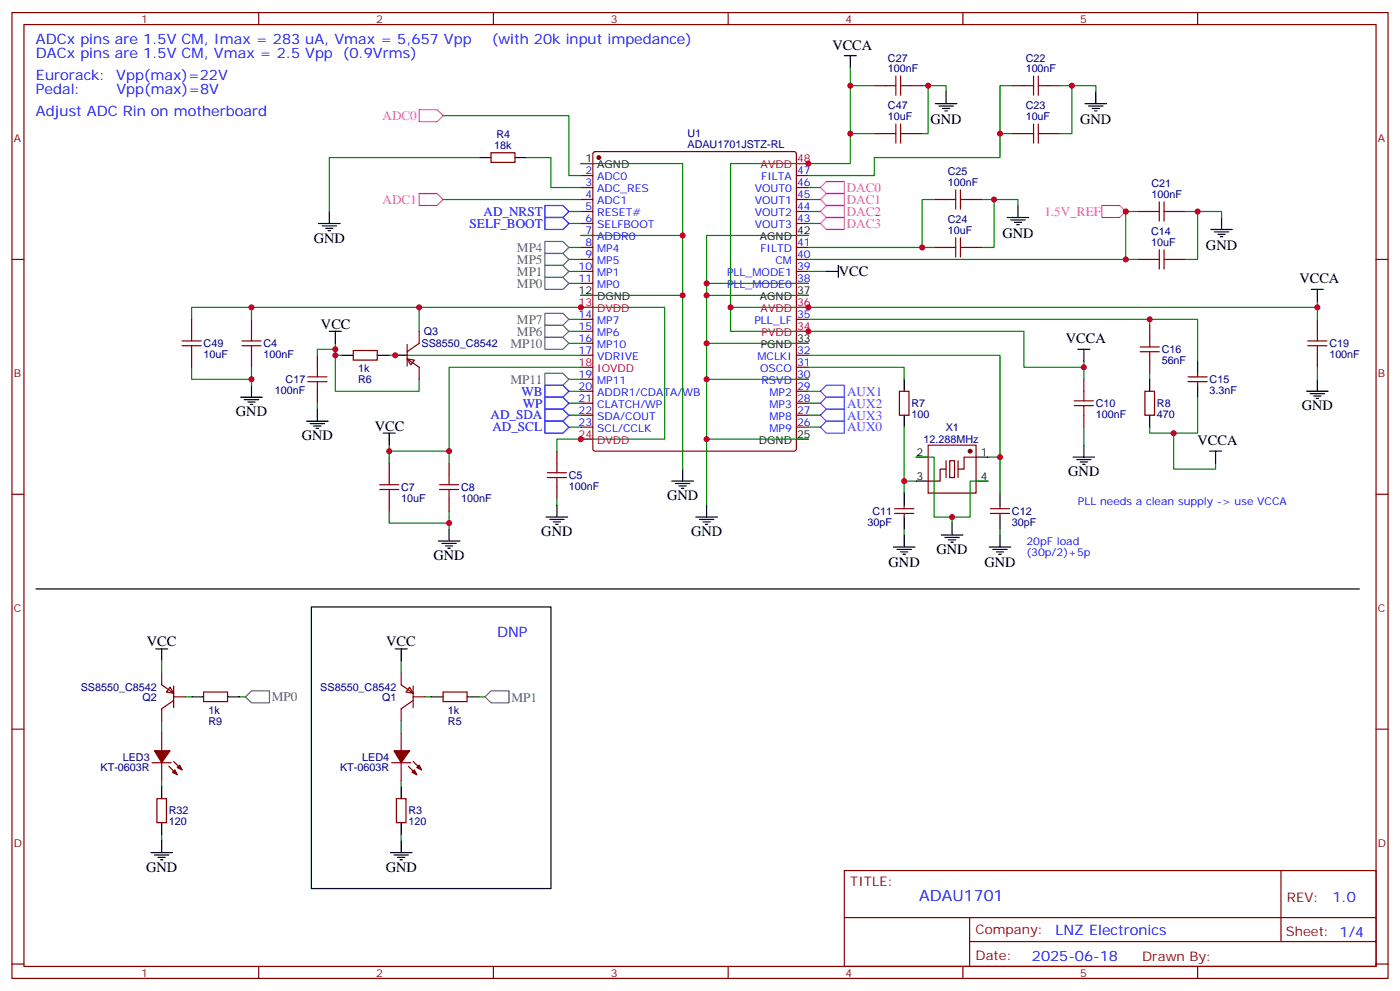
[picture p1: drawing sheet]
<svg xmlns="http://www.w3.org/2000/svg" width="412mm" height="292mm" viewBox="0 0 412 292" stroke-linecap="round" stroke-linejoin="round" font-family="sans-serif">
<g fill="none" stroke="#870000" stroke-width=".35">
<path d="M3.5 3.7h405.4v284.3h-405.4zM7.1 7.2h398.2v277.3h-398.2zM76.2 3.7v3.5M145.3 3.7v3.5M214.5 3.7v3.5M283.6 3.7v3.5M352.8 3.7v3.5M257.5 25.2h3.6M257.5 39.3h3.6M268.1 25.2h3.5M268.1 39.3h3.5M298.1 25.2h3.5"/>
<path d="M298.1 39.3h3.5M308.7 25.2h3.5M308.7 39.3h3.5M144.6 45h7.1v2.8h-7.1zM171.1 51.7h3.5M171.1 55.2h3.5M171.1 58.7h3.5M174.9 44.8l.4-.2h58.6l.5 .2 .2 .5v86.8l-.2 .5-.5 .2h-58.6l-.5-.2-.2-.5v-86.8zM234.6 51.7h3.5M234.6 55.2h3.5M234.6 58.7h3.5M275.2 58.7h3.5"/>
<path d="M285.8 58.7h3.5M3.5 76.4h3.6M171.1 76.4h3.5M171.1 62.3h3.5M171.1 65.8h3.5M171.1 69.3h3.5M171.1 72.8h3.5M171.1 79.9h3.5M234.6 76.4h3.5M234.6 62.3h3.5M234.6 65.8h3.5M234.6 72.8h3.5"/>
<path d="M234.6 79.9h3.5M275.2 72.8h3.5M285.8 72.8h3.5M335.1 76.4h3.6M335.1 62.3h3.6M345.7 76.4h3.5M345.7 62.3h3.5M405.3 76.4h3.6M56.4 94v3.5M74.1 94v3.5M123.5 97.5v3.6l-3.6 2.4M171.1 83.4h3.5"/>
<path d="M171.1 94h3.5M171.1 97.5h3.5M234.6 83.4h3.5M234.6 94h3.5M338.7 95.8v3.5M388.1 94v3.5M56.4 104.6v3.5M74.1 104.6v3.5M93.5 104.6v3.5M93.5 115.2v3.5M104.1 103.2h7v2.8h-7zM116.4 104.6h3.5"/>
<path d="M119.9 105.7l2.2 .3-1.1 1.4zM119.9 101.4v6.4M119.9 105.7l3.6 2.4v3.6M171.1 101.1h3.5M171.1 104.6h3.5M171.1 111.7h3.5M171.1 115.2h3.5M171.1 118.7h3.5M234.6 104.6h3.5M234.6 111.7h3.5M234.6 115.2h3.5M234.6 118.7h3.5"/>
<path d="M234.6 108.1h3.5M264.9 115.2h2.9v7h-2.9zM319.3 111.7v3.5M337.3 115.2h2.8v7h-2.8zM338.7 106.4v3.5M350 110.9h5.6M350 112.4h5.6M352.8 109.9v1M352.8 112.4v1M388.1 104.6v3.5M114.7 136.3v3.6M132.3 136.3v3.6"/>
<path d="M164 132.8v3.5M171.1 122.2h3.5M171.1 125.8h3.5M234.6 122.2h3.5M234.6 125.8h3.5M273.4 131.1h14.1v14.1h-14.1zM278.7 138.1h-1.8v3.5h-3.5M279.8 135.6h1.4v5h-1.4zM287.5 134.6h-3.5v3.5h-1.8M319.3 122.2v3.6M3.5 145.5h3.6M114.7 146.9v3.6"/>
<path d="M132.3 146.9v3.6M164 143.4v3.5M263.5 149.8h5.7M263.5 151.2h5.7M266.3 148.7v1.1M266.3 151.2v1M291.7 149.8h5.7M291.7 151.2h5.7M294.6 148.7v1.1M294.6 151.2v1M405.3 145.5h3.6M47.6 198.1v3.5l3.6 2.5"/>
<path d="M118.2 198.1v3.5l3.5 2.5M3.5 214.7h3.6M47.6 215.7v5.3M50.1 202.3l1.1 1.8-2.2-.4zM51.2 206.2l-3.6 2.5v3.5M51.2 202v6.3M51.2 205.1h3.5M60 203.7h7v2.9h-7zM118.2 215.7v5.3M120.6 202.3l1.1 1.8-2.1-.4zM121.7 205.1h3.5M121.7 202v6.3"/>
<path d="M121.7 206.2l-3.5 2.5v3.5M130.5 203.7h7.1v2.9h-7.1zM405.3 214.7h3.6M44.8 224.5h5.6M46.2 235.1h2.8v7.1h-2.8zM47.6 224.5v5.3M49.7 225.6l2.5 2.5M51.2 224.2l2.4 2.5M115.4 224.5h5.6M116.8 235.1h2.8v7.1h-2.8zM118.2 224.5v5.3M120.3 225.6l2.5 2.5"/>
<path d="M121.7 224.2l2.5 2.5M248.7 256.3h156.6v28.2h-156.6zM377.3 256.3v20.9M248.7 270.1h156.5M285.6 277.2h119.6M285.6 270.1v14.2M3.5 283.8h3.6M76.2 284.5v3.5M145.3 284.5v3.5M214.5 284.5v3.5M283.6 284.5v3.5M352.8 284.5v3.5"/>
<path d="M405.3 283.8h3.6"/>
</g>
<g fill="#870000" stroke="#870000" stroke-width=".35">
<path d="M50.8 227.4l.7-.7 .7 1.4z"/>
<path d="M52.2 226l.7-.8 .7 1.5z"/>
<path d="M45.5 221h4.6l-2.5 3.5z"/>
<path d="M121.4 227.4l.7-.7 .7 1.4z"/>
<path d="M122.8 226l.7-.8 .7 1.5z"/>
<path d="M116.1 221h4.5l-2.4 3.5z"/>
<circle cx="176.4" cy="46.4" r=".53"/>
<circle cx="285.7" cy="132.8" r=".53"/>
</g>
<g fill="none" stroke="#000" stroke-width=".35">
<path d="M248.7 16.4h3.5M250.5 16.4v3.5M275.5 30.5h6.4M276.6 31.2h4.2M277.6 31.9h2.2M278.3 32.6h.7M278.7 27v3.5M319.6 30.5h6.4M320.7 31.2h4.2M321.7 31.9h2.1M322.4 32.6h.7M322.8 27v3.5"/>
<path d="M141.1 46.4h3.5M151.7 46.4h3.5M171.1 48.2h3.5M93.8 65.8h6.4M94.9 66.5h4.2M96 67.2h2.1M96.7 67.9h.7M97 62.3v3.5M234.6 69.3h3.5M243.4 79.9h3.5M246.9 78.1v3.6M296.7 64h6.3"/>
<path d="M297.7 64.7h4.3M298.8 65.4h2.1M299.5 66.1h.7M299.9 60.5v3.5M356.7 67.6h6.3M357.7 68.3h4.2M358.8 69h2.1M359.5 69.7h.7M359.8 64v3.6M97 97.5h3.5M98.8 97.5v3.6M171.1 87h3.5"/>
<path d="M234.6 87h3.5M386.3 85.2h3.5M388.1 85.2v3.5M70.9 116.9h6.4M72 117.7h4.2M73 118.4h2.1M73.7 119.1h.7M74.1 113.4v3.5M100.5 104.6h3.6M111.1 104.6h3.6M234.6 101.1h3.5M266.3 111.7v3.5"/>
<path d="M317.5 102.8h3.5M319.3 102.8v3.6M338.7 111.7v3.5M352.8 106.4v3.5M352.8 113.4v3.5M384.9 115.2h6.3M385.9 115.9h4.3M387 116.6h2.1M387.7 117.3h.7M388.1 111.7v3.5M90.3 124h6.4M91.4 124.7h4.2"/>
<path d="M92.4 125.4h2.1M93.1 126.1h.7M93.5 120.5v3.5M112.9 127.5h3.5M114.7 127.5v3.6M201.1 138.1v3.5M234.6 129.3h3.5M266.3 122.2v3.6M269.9 134.6h3.5M287.5 134.6h3.5M316.1 134.6h6.3M317.1 135.3h4.3"/>
<path d="M318.2 136h2.1M318.9 136.7h.7M319.3 131.1v3.5M338.7 122.2v3.6M356.3 132.8h3.5M358.1 132.8v3.5M129.1 159.3h6.4M130.2 160h4.2M132.3 155.8v3.5M160.9 152.2h6.3M161.9 152.9h4.3M163 153.6h2.1"/>
<path d="M163.7 154.3h.7M164 148.7v3.5M197.9 141.6h6.4M199 142.3h4.2M200 143.1h2.1M200.7 143.8h.7M205 152.2h6.3M206 152.9h4.3M207.1 153.6h2.1M207.8 154.3h.7M208.1 148.7v3.5M266.3 145.2v3.5"/>
<path d="M266.3 152.2v3.6M266.3 157.5v3.5M269.9 141.6h3.5M277.3 157.5h6.3M278.3 158.2h4.3M279.4 158.9h2.1M280.1 159.6h.7M280.5 154v3.5M287.5 141.6h3.5M294.6 145.2v3.5M294.6 152.2v3.6M294.6 157.5v3.5"/>
<path d="M10.6 173.4h389.8M91.7 178.7h70.6v82.9h-70.6zM131.2 160.7h2.1M131.9 161.4h.7M263.2 161h6.3M264.2 161.7h4.3M265.3 162.5h2.1M266 163.2h.7M291.4 161h6.3M292.5 161.7h4.2M293.5 162.5h2.1M294.2 163.2h.7"/>
<path d="M45.9 191h3.5M47.6 191v3.6M116.4 191h3.5M118.2 191v3.6M56.4 205.1h3.6M67 205.1h3.6M127 205.1h3.5M137.6 205.1h3.5M47.6 231.6v3.5M118.2 231.6v3.5M44.4 251h6.4M45.5 251.7h4.2"/>
<path d="M46.6 252.4h2.1M47.3 253.1h.7M47.6 242.2v3.5M47.6 247.5v3.5M115 251h6.4M116.1 251.7h4.2M117.1 252.4h2.1M117.8 253.1h.7M118.2 242.2v3.5M118.2 247.5v3.5"/>
</g>
<path d="M234.6 48.2h3.5M171.1 90.5h3.5M234.6 90.5h3.5M234.6 97.5h3.5M171.1 108.1h3.5M171.1 129.3h3.5" fill="none" stroke="#f00" stroke-width=".35"/>
<g fill="none" stroke="#008700" stroke-width=".35">
<path d="M250.5 19.9v5.3h7M130.5 34h37.1v17.7h3.5M250.5 25.2v23h-35.3v42.3h172.9v-1.8M250.5 39.3h7M271.6 25.2h7.1v1.8M273.4 25.2v14.1h-1.8M294.6 39.3v7.1h-37.1v5.3h-19.4M298.1 25.2h-3.5v14.1h3.5M312.2 25.2h10.6v1.8M315.7 25.2v14.1h-3.5M130.5 58.7h40.6M141.1 46.4h-44.1v15.9"/>
<path d="M155.2 46.4h7.1v8.8h8.8M171.1 48.2h30v38.8M238.1 58.7h3.6M238.1 55.2h3.6M275.2 58.7h-3.6v14.1h3.6M289.3 58.7h3.5v14.1h-3.5M292.8 58.7h7.1v1.8M167.6 62.3h3.5M167.6 65.8h3.5M167.6 79.9h3.5M167.6 72.8h3.5M167.6 76.4h3.5"/>
<path d="M171.1 69.3h30M238.1 69.3h-30v79.4M238.1 62.3h3.6M238.1 65.8h3.6M238.1 79.9h5.3M238.1 72.8h33.5M238.1 76.4h93.5M335.1 62.3h-3.5v14.1h3.5M349.2 62.3h3.6v14.1h-3.6M352.8 62.3h7v1.7M56.4 94v-3.5h17.7v3.5M74.1 90.5h49.4"/>
<path d="M123.5 97.5v-7h72.3v38.8h-31.8v3.5M167.6 94h3.5M167.6 83.4h3.5M167.6 97.5h3.5M171.1 87h30v51.1M208.1 87h30M208.1 83.4h30M215.2 90.5v7h86.4v10.6h17.7v3.6M238.1 94h100.6M338.7 95.8v-1.8h14.1v12.4M388.1 90.5v3.5M56.4 108.1v3.6h17.7v-3.6"/>
<path d="M74.1 111.7v1.7M93.5 118.7v1.8M98.8 102.8h-5.3v1.8M98.8 101.1v3.5M100.5 104.6h-1.7v10.6h24.7v-3.5M114.7 104.6h56.4M167.6 118.7h3.5M167.6 115.2h3.5M167.6 101.1h3.5M167.6 111.7h3.5M171.1 108.1h-38.8v24.7h-17.6v3.5M208.1 101.1h30"/>
<path d="M208.1 111.7h30M238.1 104.6h56.5v30M238.1 108.1h28.2v3.6M238.1 118.7h3.6M238.1 115.2h3.6M319.3 106.4v1.7M338.7 109.9v1.8M352.8 116.9v10.6h-14.1v-1.7M388.1 108.1v3.6M114.7 131.1v1.7M132.3 132.8v3.5M167.6 125.8h3.5"/>
<path d="M167.6 122.2h3.5M208.1 129.3h30M238.1 125.8h3.6M238.1 122.2h3.6M266.3 125.8v15.8h3.6M269.9 134.6h5.3v17.6h10.6v-10.6h5.2M291 134.6h3.6v10.6M319.3 125.8v5.3M345.7 127.5v10.6h12.4v-1.8M114.7 150.5v3.5h17.6v-3.5M132.3 154v1.8M164 146.9v1.8"/>
<path d="M266.3 141.6v3.6M266.3 155.8v1.7M280.5 152.2v1.8M294.6 155.8v1.7M47.6 194.6v3.5M118.2 194.6v3.5M47.6 212.2v3.5M54.7 205.1h1.7M70.6 205.1h1.7M118.2 212.2v3.5M125.2 205.1h1.8M141.1 205.1h1.8"/>
<path d="M47.6 229.8v1.8M118.2 229.8v1.8M47.6 245.7v1.8M118.2 245.7v1.8"/>
</g>
<path d="M160.5 60.5h5.3l1.8 1.8-1.8 1.7h-5.3zM160.5 64h5.3l1.8 1.8-1.8 1.8h-5.3zM160.5 113.4h5.3l1.8 1.8-1.8 1.7h-5.3zM160.5 116.9h5.3l1.8 1.8-1.8 1.8h-5.3zM160.5 120.5h5.3l1.8 1.7-1.8 1.8h-5.3zM160.5 124h5.3l1.8 1.8-1.8 1.7h-5.3z" fill="none" stroke="#00f" stroke-width=".35"/>
<path d="M123.5 32.3h5.3l1.7 1.7-1.7 1.8h-5.3zM123.5 57h5.3l1.7 1.7-1.7 1.8h-5.3zM241.7 55.2l1.7-1.8h5.3v3.6h-5.3zM241.7 58.7l1.7-1.7h5.3v3.5h-5.3zM241.7 62.3l1.7-1.8h5.3v3.5h-5.3zM241.7 65.8l1.7-1.8h5.3v3.6h-5.3zM324.6 60.5h5.2l1.8 1.8-1.8 1.7h-5.2z" fill="none" stroke="#f0f" stroke-width=".35"/>
<g fill="none" stroke="#a10000" stroke-width=".35">
<path d="M261.1 25.2h2.8M261.1 39.3h2.8M263.9 22.4v5.6M263.9 36.5v5.7M265.3 25.2h2.8M265.3 39.3h2.8M265.3 22.4v5.6M265.3 36.5v5.7M301.6 25.2h2.8M301.6 39.3h2.8M304.4 22.4v5.6M304.4 36.5v5.7"/>
<path d="M305.9 22.4v5.6M305.9 36.5v5.7M305.9 25.2h2.8M305.9 39.3h2.8M278.7 58.7h2.8M281.5 55.9v5.7M282.9 55.9v5.7M282.9 58.7h2.9M341.5 59.4v5.7M342.9 59.4v5.7M278.7 72.8h2.8M281.5 70v5.7"/>
<path d="M282.9 70v5.7M282.9 72.8h2.9M338.7 76.4h2.8M338.7 62.3h2.8M341.5 73.6v5.6M342.9 73.6v5.6M342.9 76.4h2.8M342.9 62.3h2.8M56.4 97.5v2.9M74.1 97.5v2.9M338.7 99.3v2.8M388.1 97.5v2.9"/>
<path d="M53.6 101.8h5.7M53.6 100.4h5.7M56.4 101.8v2.8M71.3 101.8h5.6M71.3 100.4h5.6M74.1 101.8v2.8M90.7 112.4h5.6M90.7 110.9h5.6M93.5 108.1v2.8M93.5 112.4v2.8M316.4 119.4h5.7M316.4 118h5.7"/>
<path d="M319.3 115.2v2.8M319.3 119.4v2.8M335.8 103.5h5.7M335.8 102.1h5.7M338.7 103.5v2.9M385.2 101.8h5.7M385.2 100.4h5.7M388.1 101.8v2.8M114.7 139.9v2.8M132.3 139.9v2.8M161.2 139.2h5.7M164 136.3v2.9"/>
<path d="M111.8 144.1h5.7M111.8 142.7h5.7M114.7 144.1v2.8M129.5 144.1h5.6M129.5 142.7h5.6M132.3 144.1v2.8M161.2 140.6h5.7M164 140.6v2.8"/>
</g>
<path d="M241.7 115.2l1.7-1.8h5.3v3.5h-5.3zM241.7 118.7l1.7-1.8h5.3v3.6h-5.3zM241.7 125.8l1.7-1.8h5.3v3.5h-5.3zM241.7 122.2l1.7-1.7h5.3v3.5h-5.3z" fill="none" stroke="#90f" stroke-width=".35"/>
<path d="M278.7 135.6v5M282.2 135.6v5" fill="none" stroke="#871200" stroke-width=".35"/>
<path d="M160.5 78.1h5.3l1.8 1.8-1.8 1.8h-5.3zM160.5 74.6h5.3l1.8 1.8-1.8 1.7h-5.3zM160.5 71.1h5.3l1.8 1.7-1.8 1.8h-5.3zM160.5 92.3h5.3l1.8 1.7-1.8 1.8h-5.3zM160.5 81.7h5.3l1.8 1.7-1.8 1.8h-5.3zM160.5 95.8h5.3l1.8 1.7-1.8 1.8h-5.3zM160.5 99.3h5.3l1.8 1.8-1.8 1.7h-5.3zM160.5 109.9h5.3l1.8 1.8-1.8 1.7h-5.3zM74.1 203.4h5.3v3.5h-5.3l-1.8-1.8zM142.9 205.1l1.7-1.7h5.3v3.5h-5.3z" fill="none" stroke="#666" stroke-width=".35"/>
<g fill="#c00">
<circle cx="201.1" cy="87" r=".88"/>
<circle cx="201.1" cy="69.3" r=".88"/>
<circle cx="98.8" cy="104.6" r=".88"/>
<circle cx="171.1" cy="90.5" r=".88"/>
<circle cx="171.1" cy="129.3" r=".88"/>
<circle cx="74.1" cy="111.7" r=".88"/>
<circle cx="132.3" cy="154" r=".88"/>
<circle cx="208.1" cy="87" r=".88"/>
<circle cx="208.1" cy="101.1" r=".88"/>
<circle cx="208.1" cy="111.7" r=".88"/>
<circle cx="208.1" cy="129.3" r=".88"/>
<circle cx="98.8" cy="102.8" r=".88"/>
<circle cx="208.1" cy="83.4" r=".88"/>
<circle cx="345.7" cy="127.5" r=".88"/>
<circle cx="338.7" cy="94" r=".88"/>
<circle cx="238.1" cy="90.5" r=".88"/>
<circle cx="238.1" cy="48.2" r=".88"/>
<circle cx="271.6" cy="72.8" r=".88"/>
<circle cx="331.6" cy="76.4" r=".88"/>
<circle cx="294.6" cy="39.3" r=".88"/>
<circle cx="123.5" cy="90.5" r=".88"/>
<circle cx="74.1" cy="90.5" r=".88"/>
<circle cx="132.3" cy="132.8" r=".88"/>
<circle cx="114.7" cy="132.8" r=".88"/>
<circle cx="266.3" cy="141.6" r=".88"/>
<circle cx="294.6" cy="134.6" r=".88"/>
<circle cx="315.7" cy="25.2" r=".88"/>
<circle cx="352.8" cy="62.3" r=".88"/>
<circle cx="292.8" cy="58.7" r=".88"/>
<circle cx="331.6" cy="62.3" r=".88"/>
<circle cx="388.1" cy="90.5" r=".88"/>
<circle cx="250.5" cy="25.2" r=".88"/>
<circle cx="280.5" cy="152.2" r=".88"/>
<circle cx="250.5" cy="39.3" r=".88"/>
<circle cx="273.4" cy="25.2" r=".88"/>
<circle cx="319.3" cy="108.1" r=".88"/>
<circle cx="215.2" cy="90.5" r=".88"/>
<circle cx="238.1" cy="97.5" r=".88"/>
<circle cx="116.4" cy="104.6" r=".88"/>
</g>
<text font-size="4.6" fill="#00f" x="270.8" y="265.3">ADAU1701</text>
<g font-size="4.2" fill="#00f">
<text x="10.6" y="12.9">ADCx pins are 1.5V CM, Imax = 283 uA, Vmax = 5,657 Vpp</text>
<text x="10.6" y="17.1">DACx pins are 1.5V CM, Vmax = 2.5 Vpp</text>
<text x="101" y="17.1">(0.9Vrms)</text>
<text x="144.9" y="12.9">(with 20k input impedance)</text>
<text x="10.6" y="23.5">Eurorack:</text>
<text x="34.2" y="23.5">Vpp(max)=22V</text>
<text x="10.6" y="27.7">Pedal:</text>
<text x="34.3" y="27.7">Vpp(max)=8V</text>
<text x="10.6" y="34">Adjust ADC Rin on motherboard</text>
<text x="146.4" y="187.5">DNP</text>
<text x="392.5" y="265.6">1.0</text>
<text x="310.9" y="275.1">LNZ Electronics</text>
<text x="304" y="282.9">2025-06-18</text>
</g>
<g font-size="4.2">
<text x="245.2" y="14.6">VCCA</text>
<text x="274.1" y="36.6">GND</text>
<text x="318.2" y="36.6">GND</text>
<text x="92.4" y="71.4">GND</text>
<text x="295.3" y="70.1">GND</text>
<text x="355.2" y="73.7">GND</text>
<text x="247.1" y="81.3">VCC</text>
<text x="382.8" y="83.4">VCCA</text>
<text x="94.5" y="96.8">VCC</text>
<text x="314" y="101.1">VCCA</text>
<text x="69.5" y="122.6">GND</text>
<text x="383.5" y="120.8">GND</text>
<text x="88.9" y="129.6">GND</text>
<text x="110.4" y="126.8">VCC</text>
<text x="352.8" y="131.1">VCCA</text>
<text x="314.7" y="140.2">GND</text>
<text x="196.5" y="147.3">GND</text>
<text x="159.5" y="157.9">GND</text>
<text x="203.6" y="157.9">GND</text>
<text x="127.7" y="164.9">GND</text>
<text x="261.8" y="167">GND</text>
<text x="275.9" y="163.2">GND</text>
<text x="290" y="167">GND</text>
<text x="43.2" y="190.3">VCC</text>
<text x="113.8" y="190.3">VCC</text>
<text x="43.1" y="256.6">GND</text>
<text x="113.6" y="256.6">GND</text>
</g>
<g font-size="3.9" fill="#f0f">
<text x="112.7" y="35.3">ADC0</text>
<text x="112.7" y="60">ADC1</text>
<text x="249.4" y="56.5">DAC0</text>
<text x="249.4" y="60">DAC1</text>
<text x="249.4" y="63.5">DAC2</text>
<text x="307.6" y="63.6">1.5V_REF</text>
<text x="249.4" y="67">DAC3</text>
</g>
<g font-size="3.9" fill="#00f">
<text x="142.4" y="63.5">AD_NRST</text>
<text x="138.3" y="67">SELF_BOOT</text>
<text x="153.6" y="116.5">WB</text>
<text x="154" y="120">WP</text>
<text x="144.5" y="123.4">AD_SDA</text>
<text x="145" y="127">AD_SCL</text>
</g>
<g font-size="3.9" fill="#666">
<text x="152.3" y="77.6">MP5</text>
<text x="152.3" y="74.1">MP4</text>
<text x="152.3" y="81.1">MP1</text>
<text x="152.3" y="84.7">MP0</text>
<text x="152.3" y="95.3">MP7</text>
<text x="152.3" y="98.8">MP6</text>
<text x="150.3" y="102.3">MP10</text>
<text x="150.3" y="112.9">MP11</text>
<text x="80.1" y="206.4">MP0</text>
<text x="150.6" y="206.5">MP1</text>
</g>
<g font-size="3.9" fill="#90f">
<text x="249.5" y="116.5">AUX1</text>
<text x="249.5" y="120.1">AUX2</text>
<text x="249.5" y="123.6">AUX3</text>
<text x="249.5" y="127">AUX0</text>
</g>
<g font-size="3.9" fill="#800">
<text x="250.5" y="260.9">TITLE:</text>
<text x="379.1" y="265.6">REV:</text>
<text x="287.4" y="275.1">Company:</text>
<text x="378.7" y="275.7">Sheet: 1/4</text>
<text x="287.4" y="282.8">Date:</text>
<text x="336.4" y="282.8">Drawn By:</text>
</g>
<g font-size="3.2" fill="#800">
<text x="41.6" y="6.7">1</text>
<text x="110.8" y="6.7">2</text>
<text x="179.9" y="6.7">3</text>
<text x="249.1" y="6.7">4</text>
<text x="318.2" y="6.7">5</text>
<text x="4.1" y="41.8">A</text>
<text x="405.9" y="41.8">A</text>
<text x="4.1" y="110.9">B</text>
<text x="405.9" y="110.9">B</text>
<text x="4.1" y="180.1">C</text>
<text x="405.9" y="180.1">C</text>
<text x="4.1" y="249.2">D</text>
<text x="405.9" y="249.2">D</text>
<text x="41.6" y="287.5">1</text>
<text x="110.8" y="287.5">2</text>
<text x="179.9" y="287.5">3</text>
<text x="249.1" y="287.5">4</text>
<text x="318.2" y="287.5">5</text>
</g>
<g font-size="3.2" fill="#000080">
<text x="261.6" y="21.3">100nF</text>
<text x="261.6" y="18.1">C27</text>
<text x="302.1" y="21.3">100nF</text>
<text x="302.1" y="18.1">C22</text>
<text x="261.6" y="35.5">10uF</text>
<text x="261.6" y="32.2">C47</text>
<text x="302.1" y="35.5">10uF</text>
<text x="302.1" y="32.2">C23</text>
<text x="146.2" y="40.7">R4</text>
<text x="202.5" y="40.4">U1</text>
<text x="145.5" y="43.9">18k</text>
<text x="202.5" y="43.6">ADAU1701JSTZ-RL</text>
<text x="279.2" y="51.6">C25</text>
<text x="279.2" y="54.9">100nF</text>
<text x="339.2" y="58.4">100nF</text>
<text x="339.2" y="55.2">C21</text>
<text x="279.2" y="65.7">C24</text>
<text x="279.2" y="69">10uF</text>
<text x="339.1" y="69.3">C14</text>
<text x="339.1" y="72.5">10uF</text>
<text x="124.8" y="98.7">Q3</text>
<text x="60" y="105.4">10uF</text>
<text x="60" y="102.2">C49</text>
<text x="77.6" y="105.4">100nF</text>
<text x="77.6" y="102.2">C4</text>
<text x="124.2" y="102.2">SS8550_C8542</text>
<text x="342.2" y="107.2">56nF</text>
<text x="342.2" y="104">C16</text>
<text x="391.6" y="105.4">100nF</text>
<text x="391.6" y="102.2">C19</text>
<text x="84.1" y="112.8">C17</text>
<text x="105.5" y="109.5">1k</text>
<text x="105.5" y="112.8">R6</text>
<text x="356.3" y="112.8">C15</text>
<text x="81" y="116">100nF</text>
<text x="268.5" y="119.8">R7</text>
<text x="322.8" y="119.9">C10</text>
<text x="340.8" y="119.9">R8</text>
<text x="356.3" y="116">3.3nF</text>
<text x="268.5" y="123.1">100</text>
<text x="322.8" y="123">100nF</text>
<text x="340.8" y="123">470</text>
<text x="272" y="130.4">12.288MHz</text>
<text x="278.6" y="126.8">X1</text>
<text x="167.6" y="141">C5</text>
<text x="118.2" y="147.7">10uF</text>
<text x="118.2" y="144.5">C7</text>
<text x="135.8" y="147.7">100nF</text>
<text x="135.8" y="144.6">C8</text>
<text x="167.6" y="144.2">100nF</text>
<text x="255.6" y="154.8">30pF</text>
<text x="257" y="151.6">C11</text>
<text x="298.1" y="154.8">30pF</text>
<text x="298.1" y="151.6">C12</text>
<text x="23.8" y="203.3">SS8550_C8542</text>
<text x="94.4" y="203.3">SS8550_C8542</text>
<text x="42" y="206.5">Q2</text>
<text x="112.5" y="206.5">Q1</text>
<text x="61.4" y="210.1">1k</text>
<text x="61.4" y="213.3">R9</text>
<text x="131.9" y="210.1">1k</text>
<text x="131.9" y="213.3">R5</text>
<text x="29.6" y="227.1">KT-0603R</text>
<text x="36.2" y="224">LED3</text>
<text x="100.2" y="227.1">KT-0603R</text>
<text x="106.7" y="224">LED4</text>
<text x="49.7" y="239.8">R32</text>
<text x="120.3" y="239.8">R3</text>
<text x="49.7" y="243">120</text>
<text x="120.3" y="243">120</text>
</g>
<g font-size="3.2">
<text x="172.4" y="47.8">1</text>
<text x="175.9" y="49.6">AGND</text>
<text x="223.8" y="70.7">AGND</text>
<text x="234.8" y="69">42</text>
<text x="170.4" y="86.6">12</text>
<text x="175.9" y="88.4">DGND</text>
<text x="223.8" y="88.4">AGND</text>
<text x="234.8" y="86.6">37</text>
<text x="234.8" y="100.7">33</text>
<text x="224.1" y="102.5">PGND</text>
<text x="223.6" y="130.7">DGND</text>
<text x="234.8" y="128.9">25</text>
<text x="270" y="134.2">2</text>
<text x="288.9" y="134.2">1</text>
<text x="270" y="141.3">3</text>
<text x="288.9" y="141.3">4</text>
</g>
<g font-size="3.2" fill="#f00">
<text x="234.8" y="47.8">48</text>
<text x="224.1" y="49.6">AVDD</text>
<text x="170.4" y="90.1">13</text>
<text x="175.9" y="91.9">DVDD</text>
<text x="224.1" y="91.9">AVDD</text>
<text x="234.8" y="90.1">36</text>
<text x="224.3" y="99">PVDD</text>
<text x="234.8" y="97.2">34</text>
<text x="170.4" y="107.8">18</text>
<text x="175.9" y="109.5">IOVDD</text>
<text x="170.4" y="128.9">24</text>
<text x="175.9" y="130.7">DVDD</text>
</g>
<g font-size="3.2" fill="#00f">
<text x="172.4" y="51.3">2</text>
<text x="175.9" y="53.1">ADC0</text>
<text x="224.2" y="53.1">FILTA</text>
<text x="234.8" y="51.3">47</text>
<text x="172.4" y="54.9">3</text>
<text x="172.4" y="58.4">4</text>
<text x="175.9" y="56.6">ADC_RES</text>
<text x="222.3" y="56.6">VOUT0</text>
<text x="234.8" y="58.4">45</text>
<text x="234.8" y="54.9">46</text>
<text x="172.4" y="61.9">5</text>
<text x="172.4" y="65.4">6</text>
<text x="175.9" y="60.1">ADC1</text>
<text x="175.9" y="63.7">RESET#</text>
<text x="222.3" y="63.7">VOUT2</text>
<text x="222.3" y="60.1">VOUT1</text>
<text x="234.8" y="65.4">43</text>
<text x="234.8" y="61.9">44</text>
<text x="172.4" y="69">7</text>
<text x="175.9" y="67.2">SELFBOOT</text>
<text x="175.9" y="70.7">ADDR0</text>
<text x="222.3" y="67.2">VOUT3</text>
<text x="172.4" y="72.5">8</text>
<text x="172.4" y="76">9</text>
<text x="175.9" y="74.3">MP4</text>
<text x="175.9" y="77.8">MP5</text>
<text x="224" y="74.3">FILTD</text>
<text x="228.4" y="77.8">CM</text>
<text x="234.8" y="76">40</text>
<text x="234.8" y="72.5">41</text>
<text x="170.4" y="79.6">10</text>
<text x="170.4" y="83.1">11</text>
<text x="175.9" y="81.3">MP1</text>
<text x="214.2" y="81.3">PLL_MODE1</text>
<text x="234.8" y="83.1">38</text>
<text x="234.8" y="79.6">39</text>
<text x="175.9" y="84.8">MP0</text>
<text x="214.2" y="84.8">PLL_MODE0</text>
<text x="170.4" y="93.7">14</text>
<text x="175.9" y="95.4">MP7</text>
<text x="222.2" y="95.4">PLL_LF</text>
<text x="234.8" y="93.7">35</text>
<text x="170.4" y="97.2">15</text>
<text x="170.4" y="100.7">16</text>
<text x="175.9" y="99">MP6</text>
<text x="170.4" y="104.2">17</text>
<text x="175.9" y="102.5">MP10</text>
<text x="175.9" y="106">VDRIVE</text>
<text x="223.1" y="106">MCLKI</text>
<text x="234.8" y="107.8">31</text>
<text x="234.8" y="104.2">32</text>
<text x="170.4" y="111.3">19</text>
<text x="175.9" y="113.1">MP11</text>
<text x="223.9" y="109.5">OSCO</text>
<text x="224.3" y="113.1">RSVD</text>
<text x="234.8" y="111.3">30</text>
<text x="170.4" y="114.8">20</text>
<text x="170.4" y="118.4">21</text>
<text x="175.9" y="116.6">ADDR1/CDATA/WB</text>
<text x="226.7" y="116.6">MP2</text>
<text x="234.8" y="118.4">28</text>
<text x="234.8" y="114.8">29</text>
<text x="170.4" y="121.9">22</text>
<text x="170.4" y="125.4">23</text>
<text x="175.9" y="120.1">CLATCH/WP</text>
<text x="175.9" y="123.6">SDA/COUT</text>
<text x="226.7" y="123.6">MP8</text>
<text x="226.7" y="120.1">MP3</text>
<text x="234.8" y="125.4">26</text>
<text x="234.8" y="121.9">27</text>
<text x="175.9" y="127.2">SCL/CCLK</text>
<text x="226.7" y="127.2">MP9</text>
<text x="317.5" y="148.7">PLL needs a clean supply -&gt; use VCCA</text>
<text x="302.3" y="160.6">20pF load</text>
<text x="302.3" y="163.8">(30p/2)+5p</text>
</g>
</svg>
